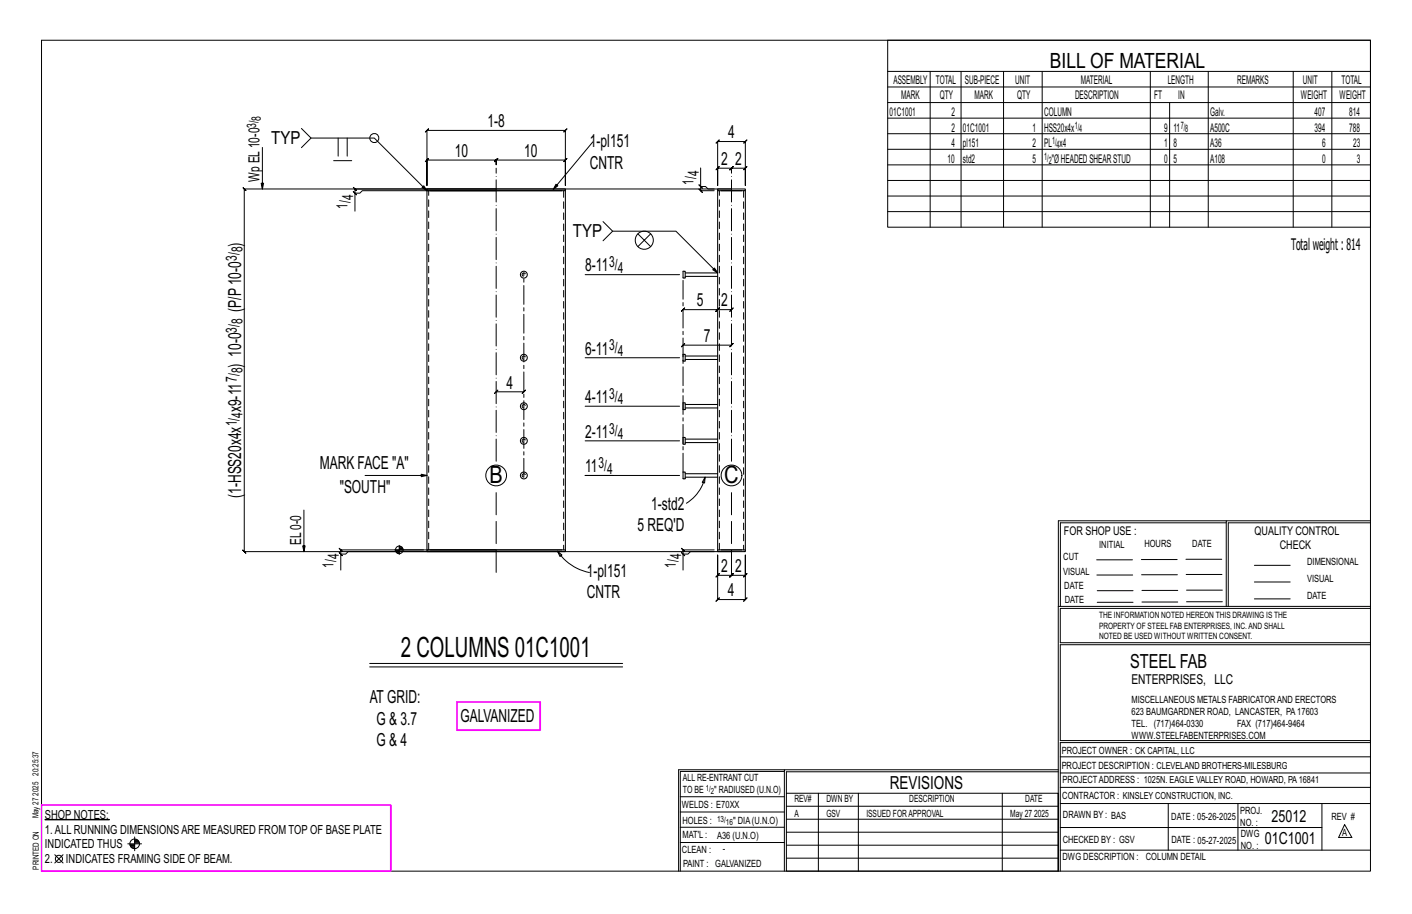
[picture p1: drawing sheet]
<svg xmlns="http://www.w3.org/2000/svg" width="432mm" height="279mm" viewBox="0 0 432 279" stroke-linecap="round" stroke-linejoin="round" font-family="sans-serif">
<path d="M13.8 250.5l19.6 .1z" fill="#000" stroke="#000" stroke-width=".31"/>
<g fill="none" stroke="#000" stroke-width=".31">
<path d="M12.7 12.3h406.4v254h-406.4zM271.5 12.3h147.6v57.2h-147.6zM92.2 39.3l2.9 2.9h19.4l16.1 16.1-1.5-1 .5-.5 1 1.5M130.6 39.9l-.5 .5 1-1-.5 .5h42.3l-.5 .5 1-1-.5 .5v16.8v-7.8l.5-.5-1 1 .5-.5h-21.2l.5-.5-1 1 .5-.5v1.5v-1.5l.5-.5-1 1 .5-.5h-21.1l.5-.5-1 1 .5-.5v7.8zM271.5 21.8h147.6M271.5 26.6h147.6M271.5 31.4h147.6M271.5 36.1h147.6M284.5 21.8v47.7M293.9 21.8v47.7M306.9 21.8v47.7M318.7 21.8v47.7"/>
<path d="M351.8 21.8v47.7M357.7 31.4v38.1M369.5 21.8v47.7M395.5 21.8v47.7M407.3 21.8v47.7M80.2 45.1v12.7l-.3-1.8h.7l-.4 1.8M95.1 42.2l-2.9 2.9M102 49.1h5.6M103.4 42.2v5.5M106.2 42.2v5.5M108 58.5l1 1zM151.7 58.3h-40.9l-.8 .7h-1.5v5.6"/>
<path d="M151.7 57.8h-43.2l-.5-.5 1 1-.5-.5v1.2M181.3 43.4l-12.1 14.5 .8-1.6 .6 .5-1.4 1.1M213.8 56.5l1 1zM214.3 51.3v5.7h1.5l.7 .8h1.9M214.3 57v1.3l-.5-.5 1 1-.5-.5h4.1M220 42.8l-.5 .5h8.4l-.5 .5 1-1-.5 .5v13.4v-5.3l.5-.5-1 1 .5-.5h-4.2l.5-.5-1 1 1-1-1 1 .5-.5h-4.2l.5-.5-1 1 .5-.5v5.3v-13.4l-.5 .5zM223.7 57.8h-149l-.5-.5 1 1-.5-.5v110.8l-.5-.5 1 1-.5-.5h149M271.5 40.9h147.6M271.5 45.6h147.6M271.5 50.4h147.6M271.5 55.2h147.6M271.5 59.9h147.6"/>
<path d="M184.4 67.7l2.9 3h19.4l12.8 12.7-1.5-.9 .5-.6 1 1.5M187.3 70.7l-2.9 2.9M195.1 71.5l1.9 1.9 2-1.9M195.1 75.4l1.9-2 2 2M271.5 64.7h147.6M178.9 84h28.9M208.9 94.7h10.6l-.5 .5 1-1-1 1 1-1-.5 .5h4.2l-.5 .5 1-1-.5 .5M209.4 94.2l-1 1zM151.7 119.8h8.5l-.5 .5 1-1-.5 .5M178.9 109.4h28.9M208.9 105.5h14.8l-.5 .5 1-1-.5 .5M209.4 105l-1 1z"/>
<path d="M151.2 120.3l1-1zM178.9 124.2h28.9M178.9 134.8h28.9M92.9 155.9v12.7l-.3-1.7h.7l-.4 1.7M111.6 145.3h19l-1.8 .4v-.7l1.8 .3M187.4 145.3h-8.5h28.9M215.6 145.9l-.1 1.8-.7-.3zM215.6 145.9a12.8 12.8 0 0 1-5.7 7.9M375 159.8h-50.7v25.6M375 159.2h-51.3l-.1 107.1M419.1 159.2h-44.1v26.2M419.1 159.8h-43.5v25.6"/>
<path d="M103.7 168.9l1 1zM120.7 168.1h8.8M121 168.3h1.1M121 168.5h1.1M121.1 168.7h1M121.3 168.9h.8M121.6 169.2h.5M122.1 166.7v2.8M122.1 167.9h1.1M122.1 167.7h1.1M122.1 167.5h1M122.1 167.3h.8"/>
<path d="M122.1 167h.5M151.7 168.6h-45.2l-.8 .8h-1.5v4.9M151.7 168.1h-47.5l-.5-.5 1 1-.5-.5v1.3M170.5 168.5l1.3 1.2-.6 .4zM170.5 168.5a15.3 15.3 0 0 0 9.8 6.5M208.4 168.9l1 1zM218.4 168.6h-7.3l-.7 .8h-1.5v4.9M218.4 168.1h-9.5l-.5-.5 1 1-.5-.5v1.3M219.5 169.7v6.2l-.5 .5 1-1-.5 .5h4.2l-.5 .5 1-1-.5 .5v-.9v.9l-.5 .5 1-1-.5 .5h4.2l-.5 .5 1-1-.5 .5v-6.2v13.6l.5-.5-1 1 .5-.5h-8.4l.5-.5-1 1 .5-.5zM335.4 171.1h10.9M335.4 175.8h11M349 171h11"/>
<path d="M349.1 175.7h11M362.7 171h10.9M362.7 175.6h11M383.6 172.8h11M383.6 177.9h11M323.7 185.4h95.4M335.5 184.1h11M335.5 180.6h11M349.2 184h11M349.2 180.5h11M362.9 180.4h10.9M362.9 184h10.9"/>
<path d="M383.6 183.1h11M419.1 186h-94.9v10.5h94.9M419.1 197.1h-94.9v29.3h94.9v.6h-94.9v39.3M113.1 202.8h77.3M113.1 203.9h77.3M239.9 235.8h-31.9v30.5M239.9 235.3h-32.4v31M323.6 235.3h-83.7v31M323.6 235.9h-83.1v6.6M324.2 236.3h94.9M324.2 231.4h94.9M39.1 258h4.2"/>
<path d="M39.7 258.2h1.5M39.8 258.4h1.4M39.9 258.7h1.3M40.1 258.9h1.1M40.4 259.2h.8M41.2 255.8v4.3M41.2 257.7h1.4M41.2 257.2h1.3M41.2 257.5h1.4M41.2 256.7h.8M41.2 257h1.1M208 252.9h31.9"/>
<path d="M208 257.5h31.9M208 243.6h31.9M208 248.2h31.9M240.5 242.5h83.1v23.8h-83.1zM240.5 258.4h83.1M240.5 254.4h83.1M240.5 250.4h83.1M240.5 246.5h83.1M250.3 242.5v23.8M262.5 242.5v23.8M306.5 242.5v23.8M324.2 253h80.1"/>
<path d="M324.2 245.6h94.9M324.2 259.9h94.9M324.2 240.7h94.9M357.3 245.6v14.3M378.6 245.6v14.3M404.3 245.6v14.3M411.2 252.1l2.2 3.9h-4zM16.8 261.3l2.5 2.5M19.3 261.3l-2.5 2.5M240.5 262.3h83.1"/>
<circle cx="114.5" cy="42.2" r="1.38"/>
<circle cx="197" cy="73.4" r="2.77"/>
<circle cx="151.7" cy="145.3" r="3.2"/>
<circle cx="223.7" cy="145.3" r="3.2"/>
<circle cx="122.1" cy="168.1" r="1.16"/>
<circle cx="41.2" cy="258" r="1.47"/>
<circle cx="18" cy="262.5" r="1.1"/>
</g>
<path d="M139.7 214.6h25.5v8.6h-25.5zM12.7 246.1h106.8v20.2h-106.8z" fill="none" stroke="#f0f" stroke-width=".5"/>
<g fill="none" stroke="#000" stroke-width=".32">
<path d="M130.6 57.8h42.3v.5h-42.3zM130.6 58.3v109.8M131.6 58.3h40.2M172.9 58.3v109.8M219.5 57.8h8.4v.5h-8.4zM219.5 58.3v109.8M220.5 58.3h6.4M227.9 58.3v109.8M208.9 82.9h.6v2.1h-.6zM209.5 84.5h10M209.5 83.4h10M208.9 108.3h.6v2.1h-.6z"/>
<path d="M209.5 109.9h10M209.5 108.8h10M208.9 133.7h.6v2.1h-.6zM208.9 123.1h.6v2.1h-.6zM209.5 134.2h10M209.5 135.3h10M209.5 124.7h10M209.5 123.6h10M208.9 144.3h.6v2.1h-.6zM209.5 144.8h10M209.5 145.9h10M130.6 168.1h42.3v.5h-42.3z"/>
<path d="M131.6 168.1h40.2M219.5 168.1h8.4v.5h-8.4zM220.5 168.1h6.4"/>
<circle cx="160.2" cy="84" r="1.06"/>
<circle cx="160.2" cy="109.4" r="1.06"/>
<circle cx="160.2" cy="124.2" r="1.06"/>
<circle cx="160.2" cy="134.8" r="1.06"/>
<circle cx="160.2" cy="145.3" r="1.06"/>
</g>
<g fill="none" stroke="#000" stroke-width=".31" stroke-dasharray="2 1.4">
<path d="M172.4 58.3v109.8M227.4 58.3v109.8M131.1 168.1v-109.8M220 168.1v-109.8"/>
<circle cx="160.2" cy="84" r=".53"/>
<circle cx="160.2" cy="109.4" r=".53"/>
<circle cx="160.2" cy="124.2" r=".53"/>
<circle cx="160.2" cy="134.8" r=".53"/>
<circle cx="160.2" cy="145.3" r=".53"/>
</g>
<path d="M151.7 141v-89.6M223.7 141v-89.6M151.7 175v-25.3M223.7 175v-25.3" fill="none" stroke="#000" stroke-width=".31" stroke-dasharray="6.8 1 0 1"/>
<path d="M160.2 145.9v-62.5M208.9 144.3v-59.3" fill="none" stroke="#000" stroke-width=".31" stroke-dasharray="5.8 1 1 1"/>
<text font-size="8.6" x="122.6" y="200.8">2 COLUMNS 01C1001</text>
<g font-size="7.3">
<text x="149.7" y="147.7">B</text>
<text x="221.5" y="147.7">C</text>
</g>
<text font-size="6.4" x="321.1" y="20.7">BILL OF MATERIAL</text>
<text font-size="5.9" x="345.6" y="204.1">STEEL FAB</text>
<g font-size="5.5">
<text x="149.1" y="38.9">1-8</text>
<text x="83" y="44">TYP</text>
<text x="139.1" y="47.9">10</text>
<text x="160.3" y="47.9">10</text>
<text x="180.4" y="45.1">1-pl151</text>
<text x="222.7" y="42.3">4</text>
<text x="180.4" y="51.6">CNTR</text>
<text x="220.6" y="50.4">2</text>
<text x="224.8" y="50.4">2</text>
<text x="73.7" y="75.4" transform="rotate(-90 73.7 75.4)">)</text>
<text x="175.2" y="72.4">TYP</text>
<text x="178.9" y="83">8-11</text>
<text x="73.7" y="95.3" transform="rotate(-90 73.7 95.3)">(P/P10-0</text>
<text x="213.1" y="93.7">5</text>
<text x="220.6" y="93.7">2</text>
<text x="215.3" y="104.5">7</text>
<text x="73.7" y="112.4" transform="rotate(-90 73.7 112.4)">) 10-0</text>
<text x="178.9" y="108.4">6-11</text>
<text x="154.9" y="118.8">4</text>
<text x="73.7" y="126" transform="rotate(-90 73.7 126)">x9-11</text>
<text x="178.9" y="123.2">4-11</text>
<text x="178.9" y="133.8">2-11</text>
<text x="97.8" y="143.3">MARK FACE &quot;A&quot;</text>
<text x="178.9" y="144.4">11</text>
<text x="73.7" y="152.2" transform="rotate(-90 73.7 152.2)">(1-HSS20x4x</text>
<text x="103.9" y="150.7">&quot;SOUTH&quot;</text>
<text x="199.1" y="155.8">1-std2</text>
<text x="194.9" y="162.3">5 REQ'D</text>
<text x="179.5" y="176.4">1-pl151</text>
<text x="220.6" y="174.9">2</text>
<text x="224.8" y="174.9">2</text>
<text x="179.5" y="182.9">CNTR</text>
<text x="222.6" y="182.3">4</text>
<text x="113.1" y="215">AT GRID:</text>
<text x="115.1" y="221.5">G &amp; 3.7</text>
<text x="140.8" y="220.7">GALVANIZED</text>
<text x="115.1" y="228">G &amp; 4</text>
<text x="272.2" y="241.1">REVISIONS</text>
</g>
<g font-size="5.1">
<text x="388.9" y="251.3">25012</text>
<text x="386.8" y="258.1">01C1001</text>
</g>
<text font-size="4.9" x="394.8" y="76.4">Totalweight : 814</text>
<g font-size="4.7">
<text x="213.7" y="53.8" transform="rotate(-90 213.7 53.8)">4</text>
<text x="79.4" y="55.7" transform="rotate(-90 79.4 55.7)">Wp EL10-0</text>
<text x="212" y="56.4" transform="rotate(-90 212 56.4)">1/</text>
<text x="106.3" y="63.8" transform="rotate(-90 106.3 63.8)">1/</text>
<text x="108" y="61.2" transform="rotate(-90 108 61.2)">4</text>
<text x="74.1" y="77.1" transform="rotate(-90 74.1 77.1)">8</text>
<text x="72.5" y="79.7" transform="rotate(-90 72.5 79.7)">3/</text>
<text x="186.3" y="81.7">3/</text>
<text x="188.9" y="83.4">4</text>
<text x="72.5" y="101.7" transform="rotate(-90 72.5 101.7)">3/</text>
<text x="74.1" y="99.1" transform="rotate(-90 74.1 99.1)">8</text>
<text x="186.3" y="107.1">3/</text>
<text x="188.9" y="108.8">4</text>
<text x="72.5" y="116.7" transform="rotate(-90 72.5 116.7)">7/</text>
<text x="74.1" y="114.1" transform="rotate(-90 74.1 114.1)">8</text>
<text x="186.3" y="121.9">3/</text>
<text x="188.9" y="123.6">4</text>
<text x="72.5" y="130.3" transform="rotate(-90 72.5 130.3)">1/</text>
<text x="74.1" y="127.7" transform="rotate(-90 74.1 127.7)">4</text>
<text x="186.3" y="132.5">3/</text>
<text x="188.9" y="134.2">4</text>
<text x="183" y="143.1">3/</text>
<text x="185.7" y="144.8">4</text>
<text x="92.1" y="166.5" transform="rotate(-90 92.1 166.5)">EL0-0</text>
<text x="102" y="173.5" transform="rotate(-90 102 173.5)">1/</text>
<text x="103.6" y="170.9" transform="rotate(-90 103.6 170.9)">4</text>
<text x="206.6" y="173.5" transform="rotate(-90 206.6 173.5)">1/</text>
<text x="208.3" y="170.9" transform="rotate(-90 208.3 170.9)">4</text>
</g>
<text font-size="4.2" x="346" y="209.1">ENTERPRISES, LLC</text>
<g font-size="4">
<text x="78.3" y="39.1" transform="rotate(-90 78.3 39.1)">3/</text>
<text x="79.7" y="36.9" transform="rotate(-90 79.7 36.9)">8</text>
</g>
<g font-size="3.8">
<text x="13.8" y="250.3">SHOP NOTES:</text>
<text x="13.8" y="254.8">1.ALL RUNNING DIMENSIONSARE MEASURED FROM TOP OF BASE PLATE</text>
<text x="13.8" y="263.9">2.</text>
<text x="13.8" y="259.3">INDICATED THUS</text>
<text x="20.2" y="263.9">INDICATES FRAMING SIDE OF BEAM.</text>
</g>
<g font-size="3.7">
<text x="273.2" y="25.6">ASSEMBLY</text>
<text x="286.2" y="25.6">TOTAL</text>
<text x="295.1" y="25.6">SUB-PIECE</text>
<text x="310.4" y="25.6">UNIT</text>
<text x="330.5" y="25.6">MATERIAL</text>
<text x="357.1" y="25.6">LENGTH</text>
<text x="378.3" y="25.6">REMARKS</text>
<text x="398.4" y="25.6">UNIT</text>
<text x="410.2" y="25.6">TOTAL</text>
<text x="272.1" y="35.5">01C1001</text>
<text x="275.6" y="30.4">MARK</text>
<text x="287.4" y="30.4">QTY</text>
<text x="290.9" y="35.5">2</text>
<text x="298" y="30.4">MARK</text>
<text x="311" y="30.4">QTY</text>
<text x="319.3" y="35.5">COLUMN</text>
<text x="328.7" y="30.4">DESCRIPTION</text>
<text x="353" y="30.4">FT</text>
<text x="360.3" y="30.4">IN</text>
<text x="370.1" y="35.5">Galv.</text>
<text x="397.8" y="30.4">WEIGHT</text>
<text x="402" y="35.5">407</text>
<text x="409.6" y="30.4">WEIGHT</text>
<text x="412.6" y="35.5">814</text>
<text x="290.9" y="40.2">2</text>
<text x="294.5" y="40.2">01C1001</text>
<text x="315.8" y="40.2">1</text>
<text x="319.3" y="40.2">HSS20x4x</text>
<text x="356" y="40.2">9</text>
<text x="358.9" y="40.2">11</text>
<text x="370.1" y="40.2">A500C</text>
<text x="402" y="40.2">394</text>
<text x="412.6" y="40.2">788</text>
<text x="290.9" y="45">4</text>
<text x="294.5" y="45">pl151</text>
<text x="315.8" y="45">2</text>
<text x="319.3" y="45">PL x4</text>
<text x="356" y="45">1</text>
<text x="358.9" y="45">8</text>
<text x="370.1" y="45">A36</text>
<text x="404.3" y="45">6</text>
<text x="413.8" y="45">23</text>
<text x="289.8" y="49.7">10</text>
<text x="294.5" y="49.7">std2</text>
<text x="315.8" y="49.7">5</text>
<text x="321.6" y="49.7">&quot;ØHEADEDSHEARSTUD</text>
<text x="356" y="49.7">0</text>
<text x="358.9" y="49.7">5</text>
<text x="370.1" y="49.7">A108</text>
<text x="404.3" y="49.7">0</text>
<text x="415" y="49.7">3</text>
<text x="325.3" y="163.4">FOR SHOP USE :</text>
<text x="383.7" y="163.4">QUALITY CONTROL</text>
<text x="391.4" y="167.8">CHECK</text>
</g>
<g font-size="3.1">
<text x="328.6" y="39.4">1/</text>
<text x="330" y="40.5">4</text>
<text x="361.1" y="39.4">7/</text>
<text x="362.5" y="40.5">8</text>
<text x="321.7" y="44.1">1/</text>
<text x="323.1" y="45.3">4</text>
<text x="319.3" y="48.9">1/</text>
<text x="320.7" y="50">2</text>
<text x="336.2" y="167.4">INITIAL</text>
<text x="350" y="167.1">HOURS</text>
<text x="364.6" y="167.2">DATE</text>
<text x="325.2" y="171.3">CUT</text>
<text x="399.8" y="172.8">DIMENSIONAL</text>
<text x="325.1" y="175.8">VISUAL</text>
<text x="399.8" y="177.9">VISUAL</text>
<text x="325.5" y="180">DATE</text>
<text x="325.7" y="184.4">DATE</text>
<text x="399.8" y="183.1">DATE</text>
<text x="346" y="215">MISCELLANEOUS METALS FABRICATORAND ERECTORS</text>
<text x="346" y="218.6">623 BAUMGARDNER ROAD, LANCASTER, PA17603</text>
<text x="346" y="225.8">WWW.STEELFABENTERPRISES.COM</text>
<text x="346" y="222.2">TEL. (717)464-0330</text>
<text x="378.3" y="222.2">FAX (717)464-9464</text>
<text x="324.7" y="230.5">PROJECT OWNER : CK CAPITAL, LLC</text>
<text x="208.8" y="238.8">ALL RE-ENTRANT CUT</text>
<text x="324.7" y="235.1">PROJECT DESCRIPTION : CLEVELAND BROTHERS-MILESBURG</text>
<text x="324.9" y="239.5">PROJECTADDRESS : 1025N. EAGLE VALLEY ROAD, HOWARD, PA16841</text>
<text x="208.8" y="242.5">TO BE</text>
<text x="218.4" y="242.5">&quot; RADIUSED (U.N.O)</text>
<text x="242.9" y="245.3">REV#</text>
<text x="252.7" y="245.3">DWN BY</text>
<text x="278.1" y="245.3">DESCRIPTION</text>
<text x="313.5" y="245.3">DATE</text>
<text x="324.9" y="244.2">CONTRACTOR : KINSLEY CONSTRUCTION, INC.</text>
<text x="208.5" y="247">WELDS : E70XX</text>
<text x="208.7" y="251.7">HOLES :</text>
<text x="224.2" y="251.8">&quot; DIA(U.N.O)</text>
<text x="242.9" y="249.9">A</text>
<text x="252.7" y="249.9">GSV</text>
<text x="264.9" y="249.9">ISSUED FORAPPROVAL</text>
<text x="309" y="249.9">May 27</text>
<text x="316.2" y="249.9">2025</text>
<text x="325.1" y="250">DRAWN BY : BAS</text>
<text x="358.2" y="250.5">DATE : 05-26-2025</text>
<text x="379.3" y="248.9">PROJ.</text>
<text x="407.2" y="250.5">REV #</text>
<text x="208.7" y="256.3">MAT'L :</text>
<text x="219.3" y="256.4">A36 (U.N.O)</text>
<text x="325" y="257.6">CHECKED BY : GSV</text>
<text x="358.3" y="257.7">DATE : 05-27-2025</text>
<text x="379.3" y="252.5">NO. :</text>
<text x="379.5" y="255.9">DWG</text>
<text x="410.5" y="255.5">A</text>
<text x="208.6" y="260.7">CLEAN :</text>
<text x="221.1" y="260.6">-</text>
<text x="324.9" y="262.9">DWG DESCRIPTION :</text>
<text x="350.4" y="263">COLUMN DETAIL</text>
<text x="379.5" y="259.5">NO. :</text>
<text x="208.9" y="265">PAINT : GALVANIZED</text>
</g>
<g font-size="2.7">
<text x="336.1" y="189">THE INFORMATION NOTED HEREON THIS DRAWING IS THE</text>
<text x="336.1" y="195.4">NOTED BE USED WITHOUT WRITTEN CONSENT.</text>
<text x="336.1" y="192.2">PROPERTY OF STEEL FAB ENTERPRISES, INC.AND SHALL</text>
</g>
<g font-size="2.6">
<text x="215.9" y="241.8">1/</text>
<text x="217.4" y="242.7">2</text>
<text x="219.3" y="251.1">13/</text>
<text x="222" y="252.1">16</text>
</g>
<g font-size="2.5">
<text x="11.7" y="237.1" transform="rotate(-90 11.7 237.1)">20:25:37</text>
<text x="11.8" y="243.3" transform="rotate(-90 11.8 243.3)">2025</text>
<text x="11.8" y="250.1" transform="rotate(-90 11.8 250.1)">May 27</text>
<text x="11.9" y="265.8" transform="rotate(-90 11.9 265.8)">PRINTED ON</text>
</g>
</svg>
